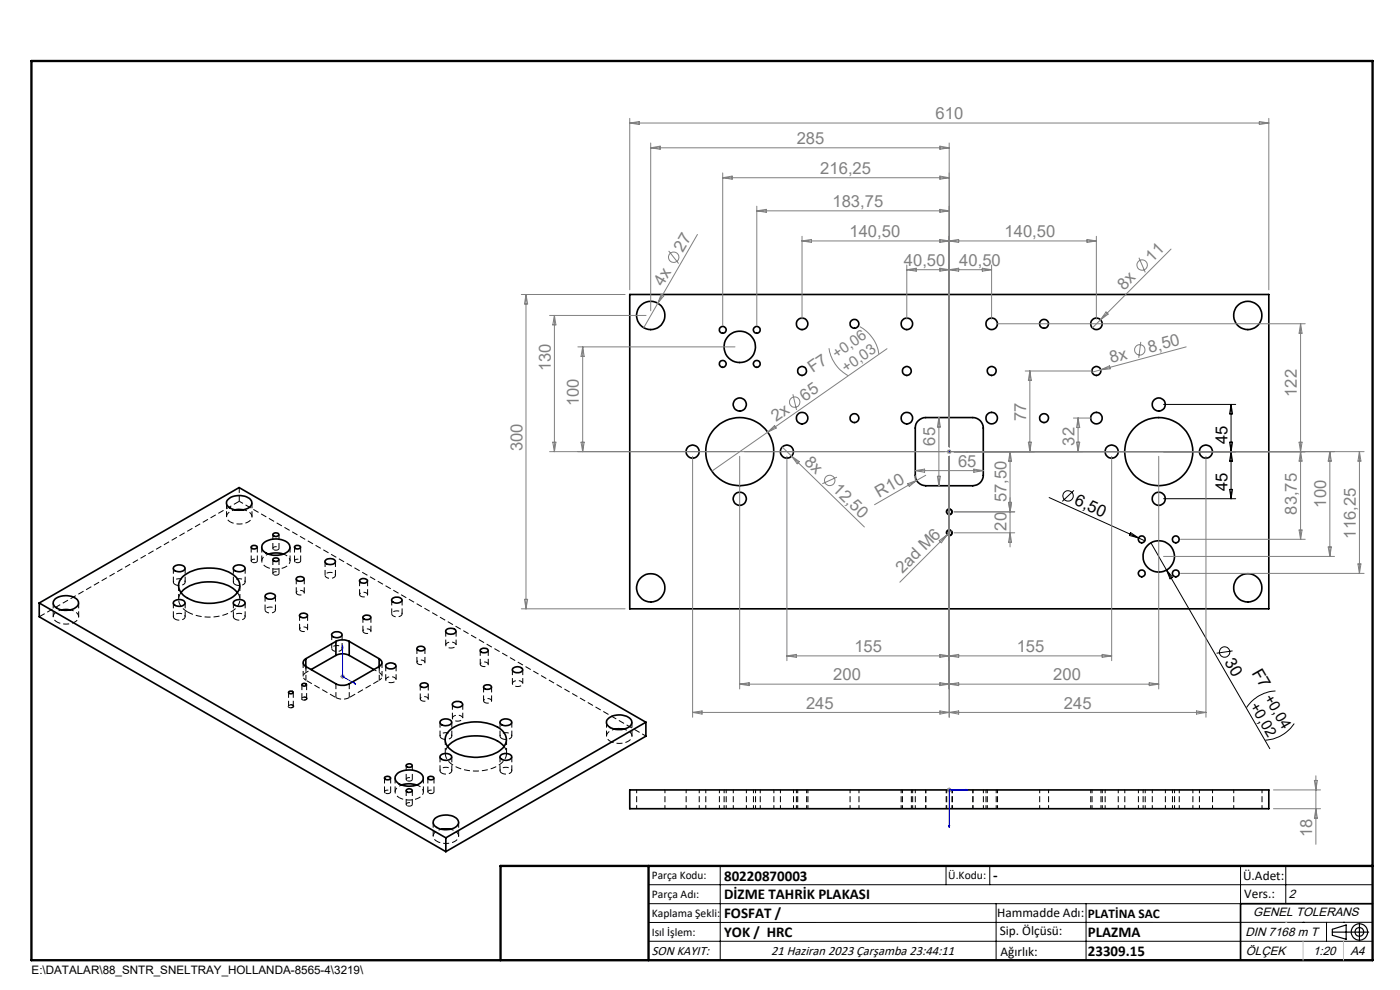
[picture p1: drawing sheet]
<svg xmlns="http://www.w3.org/2000/svg" width="297mm" height="210mm" viewBox="0 0 297 210" stroke-linecap="round" stroke-linejoin="round" font-family="sans-serif">
<g fill="none" stroke="#000" stroke-width=".35">
<path d="M133.6 62.5h135.6v66.6h-135.6zM194.8 89.2a2.31 2.31 0 0 1 1.6-.6h10a2.23 2.23 0 0 1 2.2 2.2v10a2.23 2.23 0 0 1-2.2 2.2h-10a2.23 2.23 0 0 1-2.2-2.2v-10a1.95 1.95 0 0 1 .6-1.6zM48.4 105.9a3.6 3.6 0 0 1 4.9 .3 1.36 1.36 0 0 1-1.2 1.8 3.3 3.3 0 0 1-4.1-1.1 .95 .95 0 0 1 .4-1zM49.8 108.2h1.8M53.4 115.9a.68 .68 0 0 1 1.1 .3 .76 .76 0 0 1-1.2-.2zM56 115.1a4.2 4.2 0 0 1 5.3 .3 1.27 1.27 0 0 1-.7 1.9 4.1 4.1 0 0 1-4.9-.7l-.1-.8zM56.9 117.5a5.2 5.2 0 0 1 3.2 0M58 113.2a.68 .68 0 0 1 1.1 .4 .73 .73 0 0 1-1.2-.3zM58 118.5a.68 .68 0 0 1 1.1 .3 .73 .73 0 0 1-1.2-.2zM62.5 115.9a.76 .76 0 0 1 1.2 .2 .7 .7 0 0 1-.6 .3 .7 .7 0 0 1-.6-.4zM69.3 118.7a1.41 1.41 0 0 1 1.9 .4 1.29 1.29 0 0 1-2.3 0zM8.3 127.9l42.4-24.5 86.3 49.8"/>
<path d="M8.3 127.9l86.3 49.8M8.3 127.9v2.9l86.3 49.8M11.6 127.1a3.7 3.7 0 0 1 4.9 .4 1.38 1.38 0 0 1-1.2 1.7 3.2 3.2 0 0 1-4-1.1v-.5zM13.1 129.4h1.8M36.9 120.3a1.6 1.6 0 0 1 2.4 .2 1.43 1.43 0 0 1-2.5 .1zM36.9 127.6a1.57 1.57 0 0 1 2.4 .3 1.44 1.44 0 0 1-2.5 0zM38.4 125.7a8.5 8.5 0 0 1 8.3-2 6.2 6.2 0 0 1 3.6 2M38.9 122.2a9.6 9.6 0 0 1 10.9 0 2.58 2.58 0 0 1-.4 4.4 9.8 9.8 0 0 1-10.5-.3 2.55 2.55 0 0 1 0-4.1zM49.6 127.6a1.58 1.58 0 0 1 2.4 .3 1.44 1.44 0 0 1-2.5 0zM49.6 120.3a1.61 1.61 0 0 1 2.4 .2 1.43 1.43 0 0 1-2.5 .1zM56.4 126.1a1.36 1.36 0 0 1 2 .4 1.26 1.26 0 0 1-2.2 0zM62.9 122.6a1.03 1.03 0 0 1 1.6 .2 .95 .95 0 0 1-1.7 0z"/>
<path d="M63.6 130.4a1.03 1.03 0 0 1 1.6 .2 .95 .95 0 0 1-1.7-.1zM64.9 139.7a.89 .89 0 0 0-.6 .9 .89 .89 0 0 0 .6 .8M64.9 139.7v1.7M70.5 134.3a1.31 1.31 0 0 1 2.1 .3 1.29 1.29 0 0 1-2.3 0zM71.3 136.1a3.3 3.3 0 0 1 2.8 0M71.3 139a3 3 0 0 1 2.8 0M71.3 136.1l-6.4 3.6M71.3 136.1v2.9M71.3 139l-5.3 3M74.1 136.1l6.3 3.6M74.1 136.1v2.9M74.1 139l5.2 3"/>
<path d="M76.3 123a1.09 1.09 0 0 1 1.7 .2 .93 .93 0 0 1-.9 .5 .93 .93 0 0 1-.8-.6zM77 130.8a1.09 1.09 0 0 1 1.7 .1 .95 .95 0 0 1-1.7 0zM80.4 139.7a.87 .87 0 0 1 .6 .9 .87 .87 0 0 1-.6 .8M80.4 139.7v1.7M83.2 127a1.35 1.35 0 0 1 2.1 .3 1.29 1.29 0 0 1-2.2 0zM88.6 137.3a.92 .92 0 0 1 1.5 .4 .98 .98 0 0 1-1.7-.2zM94.7 133.6a1.36 1.36 0 0 1 2 .3 1.26 1.26 0 0 1-2.2 0zM101.9 137.8a.96 .96 0 0 1 1.6 .3 .98 .98 0 0 1-1.6-.2zM61.2 146.8a.5 .5 0 0 1 .6-.2 .5 .5 0 0 1 .4 .4 .52 .52 0 0 1-.6 .2 .52 .52 0 0 1-.4-.4zM64.1 145.2a.49 .49 0 0 1 .5-.3 .49 .49 0 0 1 .4 .5 .52 .52 0 0 1-.5 .2 .52 .52 0 0 1-.4-.4zM64.9 141.4l6.4 3.7a3.3 3.3 0 0 0 2.8 0l6.3-3.7M82 140.9a1.36 1.36 0 0 1 2 .3 1.26 1.26 0 0 1-2.2 0z"/>
<path d="M89.2 145.1a.92 .92 0 0 1 1.6 .4 .97 .97 0 0 1-1.7-.2zM93.5 152.9a1.57 1.57 0 0 1 2.3 .3 1.42 1.42 0 0 1-2.3 .4l-.2-.3zM95 158.4a8.4 8.4 0 0 1 7.6-2.2 6.8 6.8 0 0 1 4.3 2.2M95.1 155.2a9.1 9.1 0 0 1 8.8-1.6 4.2 4.2 0 0 1 3.5 3.1 3.6 3.6 0 0 1-2.9 3.3 10.3 10.3 0 0 1-8.6-.8 2.57 2.57 0 0 1-.8-4zM96.1 149.1a1.31 1.31 0 0 1 2 .3 1.26 1.26 0 0 1-2.1 0zM102.8 145.4a.92 .92 0 0 1 1.4 .5 .98 .98 0 0 1-1.6-.2zM106.2 152.9a1.57 1.57 0 0 1 2.3 .3 1.44 1.44 0 0 1-2.2 .4 .41 .41 0 0 1-.1-.7zM108.8 141.7a1.36 1.36 0 0 1 2.1 .4 1.26 1.26 0 0 1-2.2 0zM128.8 152.6a3.6 3.6 0 0 1 5.1 .2 1.36 1.36 0 0 1-1.1 1.7 3.3 3.3 0 0 1-4.1-1.1zM130.5 154.7h1.8M137 153.2l-42.4 24.5M137 153.2v3l-42.4 24.4"/>
<path d="M81.6 164.8a.84 .84 0 0 1 1.3 .3 .74 .74 0 0 1-1.3-.1zM84.3 164.1a4.3 4.3 0 0 1 5.3 .3 1.27 1.27 0 0 1-.8 1.9 4.4 4.4 0 0 1-4.7-.5l-.2-.5-.1-.5zM85.2 166.5a4.6 4.6 0 0 1 3.2 0M86.3 162.2a.68 .68 0 0 1 1.1 .3 .72 .72 0 0 1-1.2-.2zM86.3 167.5a.68 .68 0 0 1 1.1 .3 .72 .72 0 0 1-1.2-.2zM90.8 164.8a.81 .81 0 0 1 1.2 .3 .71 .71 0 0 1-.6 .3 .71 .71 0 0 1-.6-.4zM92.3 173.6a3.7 3.7 0 0 1 4.9 .4 1.5 1.5 0 0 1-1.6 1.9 3.1 3.1 0 0 1-3.7-1.3v-.5zM93.5 160.3a1.57 1.57 0 0 1 2.3 .2 1.4 1.4 0 0 1-2.5 .1zM93.7 175.9h1.8M94.6 177.7v2.9M106.2 160.3a1.57 1.57 0 0 1 2.3 .2 1.43 1.43 0 0 1-2.5 .1zM133.6 167.6h135.6v3.9h-135.6z"/>
<path d="M291.2 191.7h-28v12"/>
<circle cx="138" cy="66.9" r="3"/>
<circle cx="153.3" cy="77.2" r=".73"/>
<circle cx="153.3" cy="70" r=".72"/>
<circle cx="156.9" cy="73.6" r="3.3"/>
<circle cx="160.5" cy="77.2" r=".73"/>
<circle cx="160.6" cy="70" r=".72"/>
<circle cx="170.1" cy="68.7" r="1.22"/>
<circle cx="170.1" cy="78.7" r=".95"/>
<circle cx="181.3" cy="68.7" r=".94"/>
<circle cx="192.4" cy="68.7" r="1.22"/>
<circle cx="192.4" cy="78.7" r=".95"/>
<circle cx="210.4" cy="68.7" r="1.22"/>
<circle cx="210.4" cy="78.7" r=".96"/>
<circle cx="221.5" cy="68.7" r=".95"/>
<circle cx="232.6" cy="68.7" r="1.22"/>
<circle cx="232.6" cy="78.7" r=".96"/>
<circle cx="264.7" cy="66.9" r="3"/>
<circle cx="146.9" cy="95.8" r="1.39"/>
<circle cx="156.9" cy="85.8" r="1.39"/>
<circle cx="156.9" cy="95.8" r="7.2"/>
<circle cx="166.9" cy="95.8" r="1.39"/>
<circle cx="170.1" cy="88.7" r="1.22"/>
<circle cx="181.3" cy="88.7" r=".94"/>
<circle cx="192.4" cy="88.7" r="1.22"/>
<circle cx="210.4" cy="88.7" r="1.22"/>
<circle cx="221.5" cy="88.7" r=".95"/>
<circle cx="232.6" cy="88.7" r="1.22"/>
<circle cx="235.8" cy="95.8" r="1.4"/>
<circle cx="245.8" cy="95.8" r="7.2"/>
<circle cx="245.8" cy="85.8" r="1.39"/>
<circle cx="255.8" cy="95.8" r="1.39"/>
<circle cx="156.9" cy="105.8" r="1.39"/>
<circle cx="201.4" cy="108.6" r=".56"/>
<circle cx="201.4" cy="113" r=".56"/>
<circle cx="242.2" cy="114.4" r=".72"/>
<circle cx="245.8" cy="118" r="3.3"/>
<circle cx="245.8" cy="105.8" r="1.39"/>
<circle cx="249.4" cy="114.4" r=".72"/>
<circle cx="138" cy="124.7" r="3"/>
<circle cx="242.2" cy="121.6" r=".73"/>
<circle cx="249.4" cy="121.6" r=".73"/>
<circle cx="264.7" cy="124.7" r="3"/>
</g>
<g fill="none" stroke="#000" stroke-width=".21" stroke-dasharray="1.3 .6" stroke-dashoffset=".5" stroke-linecap="butt">
<path d="M48.8 110.7a3.8 3.8 0 0 0 4.5-.5 1.26 1.26 0 0 0-1-1.9l-.6-.2M12.1 131.9a3.8 3.8 0 0 0 4.4-.5 1.26 1.26 0 0 0-.9-1.8l-.7-.2M64.9 144.3a.86 .86 0 0 1-.6-.8 .86 .86 0 0 1 .6-.8M80.5 142.7a.86 .86 0 0 1 .5 .8 .86 .86 0 0 1-.5 .8M129.5 157.2a3.8 3.8 0 0 0 4.4-.5 1.26 1.26 0 0 0-1-1.8l-.6-.2M92.7 178.5a3.8 3.8 0 0 0 4.4-.6 1.26 1.26 0 0 0-.9-1.8l-.7-.2M135.1 167.5v4M141.1 171.5v-4M145.6 167.5v4M148.3 171.5v-4M149.7 167.5v4M152.6 167.5v4"/>
<path d="M153.6 167.5v4M154.1 171.5v-4M155.6 167.5v4M158.3 171.5v-4M159.8 167.5v4M160.3 171.5v-4M161.3 171.5v-4M164.2 171.5v-4M165.6 167.5v4M168.3 171.5v-4M169 167.5v4M169.2 167.5v4"/>
<path d="M171.1 171.5v-4M171.4 171.5v-4M180.3 167.5v4M182.2 171.5v-4M191.2 167.5v4M191.5 167.5v4M193.3 171.5v-4M193.6 171.5v-4M194.2 171.5v-4M196.4 171.5v-4M200.7 167.5v4M200.8 167.5v4"/>
<path d="M202 171.5v-4M202.1 171.5v-4M206.4 171.5v-4M208.6 171.5v-4M209.2 167.5v4M209.5 167.5v4M211.3 171.5v-4M211.6 171.5v-4M220.6 167.5v4M222.5 171.5v-4M231.4 167.5v4M231.7 167.5v4"/>
<path d="M233.6 171.5v-4M233.8 171.5v-4M234.5 167.5v4M237.2 171.5v-4M238.6 167.5v4M241.5 167.5v4M242.5 167.5v4M243 171.5v-4M244.5 167.5v4M247.2 171.5v-4M248.7 167.5v4M249.2 171.5v-4"/>
<path d="M250.2 171.5v-4M253.1 171.5v-4M254.5 167.5v4M257.2 171.5v-4M261.7 167.5v4M267.7 171.5v-4"/>
</g>
<path d="M49.9 108.1a1.61 1.61 0 0 0-1.7 1.9l.6 .7M13.1 129.4a1.61 1.61 0 0 0-1.7 1.9l.7 .6M130.5 154.7a1.61 1.61 0 0 0-1.7 1.9l.7 .6M93.7 175.9a1.61 1.61 0 0 0-1.7 1.9l.7 .7" fill="none" stroke="#000" stroke-width=".21" stroke-dasharray="1.3 .6" stroke-dashoffset=".6" stroke-linecap="butt"/>
<path d="M50.8 106.3l-42.5 24.5M53.5 119.3a.66 .66 0 0 0 1.1-.4 .76 .76 0 0 0-1.3 .1l.2 .3M58.1 116.6a.66 .66 0 0 0 1.1-.4 .76 .76 0 0 0-1.3 .2l.2 .2M62.7 119.3a.66 .66 0 0 0 1.1-.4 .76 .76 0 0 0-1.3 .1l.2 .3M38.4 125.7a2.55 2.55 0 0 0 .9 3.8l.5 .3M39.8 129.8a9.8 9.8 0 0 0 10-.6 2.45 2.45 0 0 0 .6-3.5M58.1 121.9a.66 .66 0 0 0 1.1-.4 .76 .76 0 0 0-1.3 .2l.2 .2M81.8 168.2a.66 .66 0 0 0 1-.3 .76 .76 0 0 0-1.2 .1l.2 .2M86.4 170.9a.66 .66 0 0 0 1-.4 .76 .76 0 0 0-1.2 .2l.2 .2M86.4 165.6a.66 .66 0 0 0 1-.4 .76 .76 0 0 0-1.2 .2l.2 .2M91 168.2a.66 .66 0 0 0 1-.3 .76 .76 0 0 0-1.2 .1l.2 .2" fill="none" stroke="#000" stroke-width=".21" stroke-dasharray="1.3 .6" stroke-linecap="butt"/>
<path d="M56.4 120.2a4.3 4.3 0 0 0 4.9-.6 1.33 1.33 0 0 0-.8-1.9l-.4-.2M63.1 126.1a.99 .99 0 0 0 1.4-.4 .94 .94 0 0 0-.8-.5 .94 .94 0 0 0-.8 .6l.2 .3M63.8 133.8a.99 .99 0 0 0 1.5-.3 .94 .94 0 0 0-.9-.5 .94 .94 0 0 0-.8 .6l.2 .2M76.5 126.5a.99 .99 0 0 0 1.5-.4 .94 .94 0 0 0-.9-.5 .94 .94 0 0 0-.8 .6l.2 .3M77.2 134.2a.99 .99 0 0 0 1.5-.3 .94 .94 0 0 0-.9-.5 .94 .94 0 0 0-.8 .6l.2 .2M88.7 140.8a.99 .99 0 0 0 1.4-.3 .94 .94 0 0 0-.8-.5 .94 .94 0 0 0-.8 .6l.2 .2M89.4 148.6a.99 .99 0 0 0 1.5-.4 .94 .94 0 0 0-.9-.4 .94 .94 0 0 0-.8 .5l.2 .3M95 158.3a2.55 2.55 0 0 0 .9 3.9 9.7 9.7 0 0 0 10.5-.3 2.45 2.45 0 0 0 .5-3.6M102.1 141.3a.99 .99 0 0 0 1.5-.4 .94 .94 0 0 0-.9-.5 .94 .94 0 0 0-.8 .6l.2 .3M102.8 149a.99 .99 0 0 0 1.5-.4 .94 .94 0 0 0-.9-.4 .94 .94 0 0 0-.8 .6l.2 .2M137 156.1l-86.2-49.8M84.7 169.2a4.3 4.3 0 0 0 4.9-.6 1.33 1.33 0 0 0-.8-1.9l-.4-.2" fill="none" stroke="#000" stroke-width=".21" stroke-dasharray="1.3 .6" stroke-dashoffset=".4" stroke-linecap="butt"/>
<g fill="none" stroke="#000" stroke-width=".21" stroke-dasharray="1.3 .6" stroke-dashoffset=".7" stroke-linecap="butt">
<path d="M56.9 117.5a1.53 1.53 0 0 0-1.2 2l.7 .7M56.6 129.8a.59 .59 0 0 1-.3-.7 .59 .59 0 0 1 .7-.3 .93 .93 0 0 1 1.4 .8 1.49 1.49 0 0 1-1.8 .2M69.3 122.5a.59 .59 0 0 1-.3-.8 .59 .59 0 0 1 .8-.3 .93 .93 0 0 1 1.3 .8 1.49 1.49 0 0 1-1.8 .3M70.7 138a.59 .59 0 0 1-.2-.7 .59 .59 0 0 1 .7-.4 .93 .93 0 0 1 1.3 .8 1.49 1.49 0 0 1-1.8 .3M83.4 130.7a.59 .59 0 0 1-.2-.8 .59 .59 0 0 1 .7-.3 .93 .93 0 0 1 1.4 .8 1.49 1.49 0 0 1-1.9 .3M96.4 136.4a.59 .59 0 0 1 .3 .7 .59 .59 0 0 1-.8 .3 .93 .93 0 0 1-1.3-.7 1.49 1.49 0 0 1 1.8-.3M64.9 142.7l1.1-.7M64.9 141.4v1.3M79.3 142l1.2 .7M80.5 141.4v1.3M83.7 143.7a.59 .59 0 0 1 .2 .8 .59 .59 0 0 1-.7 .3 .93 .93 0 0 1-1.3-.8 1.49 1.49 0 0 1 1.8-.3M97.9 151.9a.59 .59 0 0 1 .2 .7 .59 .59 0 0 1-.7 .4 .93 .93 0 0 1-1.4-.8 1.49 1.49 0 0 1 1.9-.3"/>
<path d="M110.6 144.5a.59 .59 0 0 1 .2 .8 .59 .59 0 0 1-.7 .3 .93 .93 0 0 1-1.4-.8 1.49 1.49 0 0 1 1.9-.3M85.2 166.5a1.53 1.53 0 0 0-1.2 2l.7 .7"/>
</g>
<path d="M37.1 131.3a1.44 1.44 0 0 0 2.2-.5 1.44 1.44 0 0 0-2.5 .1l.3 .4M37.1 124a1.44 1.44 0 0 0 2.2-.6 1.44 1.44 0 0 0-2.5 .1l.3 .5M49.9 131.3a1.44 1.44 0 0 0 2.1-.5 1.44 1.44 0 0 0-2.5 .1l.4 .4M49.9 124a1.44 1.44 0 0 0 2.1-.6 1.44 1.44 0 0 0-2.5 .1l.4 .5M62.1 149.6l.1 .1a.47 .47 0 0 1-.5 .4 .47 .47 0 0 1-.4-.4l.4-.2 .4 .1M64.9 148l.1 .1a.47 .47 0 0 1-.5 .4 .47 .47 0 0 1-.4-.4l.4-.2 .4 .1M93.7 156.6a1.44 1.44 0 0 0 2.1-.5 1.44 1.44 0 0 0-2.4 .1l.3 .4M106.4 156.6a1.44 1.44 0 0 0 2.2-.5 1.44 1.44 0 0 0-2.5 .1l.3 .4M93.7 164a1.44 1.44 0 0 0 2.1-.6 1.44 1.44 0 0 0-2.4 .1l.3 .5M106.4 164a1.44 1.44 0 0 0 2.2-.6 1.44 1.44 0 0 0-2.5 .1l.3 .5" fill="none" stroke="#000" stroke-width=".21" stroke-dasharray="1.3 .6" stroke-dashoffset=".3" stroke-linecap="butt"/>
<g fill="none" stroke="#000" stroke-width=".21" stroke-dasharray="1.3 .6" stroke-dashoffset=".1" stroke-linecap="butt">
<path d="M48.1 106.7v2.9M50.8 103.4v2.9M53.3 116v3M53.5 109.6v-2.9M54.6 119v-3M55.5 116v3M57.9 118.7v2.9M57.9 113.4v2.9M59.2 116.3v-2.9M61.5 119v-3M62.5 116v3M63.8 119v-3"/>
<path d="M69 119.1v2.9M11.3 127.9v2.9M16.7 130.8v-2.9M36.8 127.9v2.9M36.8 120.5v3M37.9 124.2v3M39.3 130.8v-2.9M39.3 123.5v-3M49.5 127.9v2.9M49.5 120.5v3M50.9 127.2v-3M52 130.8v-2.9"/>
<path d="M52 123.5v-3M56.2 126.5v2.9M58.4 129.4v-2.9M59.2 121.6v-2.9M62.8 122.8v2.9M63.6 130.5v3M64.5 125.7v-2.9M65.3 133.5v-3M70.4 134.6v3M71.2 122v-2.9M72.6 137.6v-3M76.3 123.2v2.9"/>
<path d="M77 130.9v3M78 126.1v-2.9M78.7 133.9v-3M83.1 127.3v2.9M85.3 130.2v-2.9M88.4 137.6v2.9M94.6 133.9v2.9M96.8 136.8v-2.9M101.9 138v2.9M61.2 146.9v2.9M62.1 150.1l.2-.1a.59 .59 0 0 0-.5-.6 .59 .59 0 0 0-.6 .3 .56 .56 0 0 0 .3 .5 .56 .56 0 0 0 .6-.1M62.2 149.8v-2.9"/>
<path d="M64 145.2v3M64.3 140.5v3M64.9 141.4v2.9M65 148.4l.1-.1a.59 .59 0 0 0-.4-.5 .59 .59 0 0 0-.7 .2 .56 .56 0 0 0 .4 .6 .56 .56 0 0 0 .6-.2M65 148.2v-3M71.3 145v3M74.1 148a3.1 3.1 0 0 1-2.8 0M74.1 145v3M80.5 141.4v2.9M81 143.5v-3M81.8 141.2v3M84 144.2v-3"/>
<path d="M89.2 145.3v3M90.1 140.5v-2.9M90.9 148.3v-3M93.3 153.2v2.9M94.5 156.9v2.9M95.8 156.1v-2.9M96 149.4v2.9M98.2 152.3v-2.9M102.6 145.7v3M103.6 140.9v-2.9M104.3 148.7v-3M106.1 153.2v2.9"/>
<path d="M107.5 159.8v-2.9M108.6 156.1v-2.9M108.7 142.1v2.9M110.9 145v-2.9M128.7 153.2v2.9M134.1 156.1v-2.9M81.6 165v3M82.9 168v-3M83.8 165v3M86.2 167.7v2.9M86.2 162.4v2.9M87.5 170.6v-2.9"/>
<path d="M87.5 165.3v-2.9M89.8 168v-3M90.8 165v3M91.9 174.4v3M92.1 168v-3M93.3 160.5v3M95.8 163.5v-3M97.3 177.4v-3M106.1 160.5v3M108.6 163.5v-3"/>
</g>
<path d="M71.3 148l-6.4-3.7M80.5 144.3l-6.4 3.7" fill="none" stroke="#000" stroke-width=".21" stroke-dasharray="1.3 .6" stroke-dashoffset="-.2" stroke-linecap="butt"/>
<g fill="none" stroke="#808080" stroke-width=".21">
<path d="M133.6 25.1v36.4M133.6 26.1h135.6M133.6 26.1l2-.3v.6zM138 30.3v35.6M138 31.4h63.4M138 31.4l2.1-.4v.7zM153.3 36.7v32.3M153.3 37.7h48.1M153.3 37.7l2-.3v.6zM199.4 31l2 .4-2 .3zM199.4 37.4l2 .3-2 .3zM201.4 30.3v64.5"/>
<path d="M267.2 25.8l2 .3-2 .3zM269.2 25.1v36.4M141.9 53.2l2.1 2.7M148 49.7l-11.4 19.8M160.5 43.7v25.3M160.5 44.7h40.9M160.5 44.7l2.1-.3v.6zM170.1 50.1v17.6M170.1 51.1h62.5M170.1 51.1l2.1-.3v.6zM192.4 56.2v11.5M192.4 57.2h18"/>
<path d="M192.4 57.2l2-.3v.6zM199.4 44.4l2 .3-2 .3zM199.4 50.8v.6l4-.6v.6zM199.4 56.9v.6l4-.6v.6zM208.4 56.9l2 .3-2 .3zM210.4 56.2v11.5M230.6 50.8l2 .3-2 .3zM232.6 50.1v17.6M241.6 54.7l1.4 3.1M248.4 52.8l-14.9 15M110.6 62.5h22M111.6 62.5v66.6"/>
<path d="M111.6 62.5l.3 2h-.6zM116.6 66.9h20.5M117.6 66.9v28.9M117.6 66.9l.3 2h-.6zM122.6 73.6h33.3M123.6 73.6v22.2M123.6 73.6l.3 2h-.6zM140.3 62.4l.5 .4-1.2 1.5zM175.9 73.9a7.9 7.9 0 0 0 4 5.8M182.4 69.3a7.9 7.9 0 0 1 4 5.8M188.2 74l-37.2 25.9M211.4 68.7h65.5"/>
<path d="M217.5 78.7h14.1M218.5 78.7v17.1M218.5 78.7l.3 2h-.6zM233.5 67.8l-1.8 1.8M233.5 78.4l-1.8 .5M233.5 78.4l1.9-.8 .1 .6zM234.6 66.2l.5 .4-1.6 1.2zM242 72.5l-.4 3.4M251.6 73.6l-18.1 4.8M275.9 68.7v45.7M275.9 68.7l.3 2h-.6zM116.6 95.8h172.8"/>
<path d="M117.3 93.8h.6l-.3 2zM123.3 93.8h.6l-.3 2zM146.9 96.8v55.3M156.9 96.8v49.3M162.8 91.7l1.5-1.4 .4 .5zM165.9 94.8l2 2M166.9 96.8v43.4M167.9 96.8l15.5 15M167.9 96.8l1.7 1.1-.5 .5zM168.2 83.6l.8 3.4M194.2 99.8h14.4M194.2 99.8l1.9-.3v.7z"/>
<path d="M199.2 88.6v14.4M199.2 88.6l.3 2h-.6zM201 95.5l.7 .7M201.4 95.3v1M201.4 96.8v55.3M201.7 95.5l-.7 .7M206.6 99.5l2 .3-2 .4zM214.3 95.8v20.2M214.3 95.8l.3 2h-.6zM218.2 93.8h.6l-.3 2zM227.7 88.7h3.9M228.4 93.8h.7l-.4 2z"/>
<path d="M228.7 88.7v7.1M228.7 88.7l.4 2h-.7zM235.8 96.8v43.4M245.8 96.8v49.3M255.8 96.8v55.3M275.6 93.8h.6l-.6 4h.6zM282.1 95.8l.3 2h-.6zM282.1 95.8v22.2M288.4 95.8l.3 2h-.6zM288.4 95.8v25.8M177.6 101.2l-3.2 1.4M192.5 102.6l2-.7-1.6 1.3z"/>
<path d="M194.2 100.9v.9M194.5 101.9l-9 5.2M196.4 100.8l-1.9 1.1M198.9 101h.6l-.3 2zM199.2 114.7l1.7-1.2-1.2 1.6zM200.9 113.5l-10 10M201.9 112.6l-1 .9M202.4 108.6h12.9M202.4 113h12.9M214 106.6h.6l-.3 2zM214.3 113l.3 2h-.6zM246.8 118h36.3"/>
<path d="M250.4 114.4h26.5M275.6 112.4h.6l-.3 2zM281.8 116h.6l-.3 2zM288.1 119.6h.6l-.3 2zM110.6 129.1h22M111.3 127.1h.6l-.3 2zM166.9 139.1h68.9M166.9 139.1l2-.3v.6zM199.4 138.8v.6l4-.6v.6zM233.8 138.8l2 .3-2 .3zM250.4 121.6h39M72.2 143.5h1"/>
<path d="M72.3 143.1l.7 .8M72.7 143v1M73 143.1l-.7 .8M146.9 151.1h108.9M146.9 151.1l2-.3v.7zM156.9 145.1h88.9M156.9 145.1l2-.3v.6zM199.4 144.8v.6l4-.6v.6zM199.4 150.8l2 .3-2 .4zM201.4 151.1l2-.3v.7zM243.8 144.8l2 .3-2 .3zM253.8 150.8l2 .3-2 .4z"/>
<path d="M200.9 167.6h1M201 167.2l.7 .7M201.4 167v1.1M201.7 167.2l-.7 .7M270.2 167.6h9.9M270.2 171.5h9.9M278.8 165.6h.7l-.3 2zM279.2 164.6v14.5M279.2 171.5l.3 2.1h-.7z"/>
<circle cx="142.9" cy="54.6" r="1.1"/>
<circle cx="242.3" cy="56.2" r="1.11"/>
<circle cx="241.8" cy="74.2" r="1.1"/>
<circle cx="168.6" cy="85.3" r="1.1"/>
<circle cx="176" cy="101.9" r="1.1"/>
</g>
<g fill="none" stroke="#000" stroke-width=".21">
<path d="M246.8 95.8h15.3M246.8 85.8h15.3M260.8 93.8l.7 4h-.7l.7-4zM261.2 85.8v20M261.2 85.8l.3 2h-.7zM200.7 113.2a.67 .67 0 0 1 .6-.8 .67 .67 0 0 1 .7 .7 .67 .67 0 0 1-.8 .6M200.7 108.8a.67 .67 0 0 1 .6-.9 .67 .67 0 0 1 .7 .7 .67 .67 0 0 1-.8 .6M222.6 105.5l18.9 8.6M227.8 104l-2.4 2.4M239.9 113l1.6 1.1-1.9-.5zM241.5 114.1l1.4 .6M244.2 115.1l3.3 5.8"/>
<path d="M246.8 105.8h15.3M260.8 103.8h.7l-.3 2zM247.5 120.9l21.9 37.9M247.5 120.9l1.3 1.6-.6 .3zM261.5 138.1l-3.4 .5M270.6 146.6a7.8 7.8 0 0 0-6.2 3.5M274.6 153.5a8 8 0 0 1-6.2 3.5M137.6 187.7h153.6M137.6 191.7h153.6M137.6 199.7h153.6M152.8 183.7v20M200.7 183.7v4"/>
<path d="M210 183.7v4M211.3 191.7v12M230.4 191.7v12M263.2 183.7v20M272.8 183.7v8M276.4 195.6h.1M281.4 195.6v4.1M285 195.6h.1M291.2 195.6l-153.6 .1"/>
<circle cx="226.6" cy="105.2" r="1.1"/>
<circle cx="259.8" cy="138.3" r="1.11"/>
</g>
<g fill="none" stroke="#000" stroke-width=".25">
<path d="M282.6 197.7h7.8M282.6 197.1l3-.9v3l-3-.8zM288.4 195.8v3.8M106.2 203.7h185"/>
<circle cx="288.4" cy="197.7" r="1.74"/>
<circle cx="288.4" cy="197.7" r=".93"/>
</g>
<path d="M201.3 95.8h.2zM201.4 95.8h.1M201.4 95.8h4M205.4 95.8h-.4h.4M72.7 137v.4l-.1-.1zM72.7 137v6.5l2.8 1.6M75.2 144.9l.3 .2h-.3zM201.3 175.1h.2l-.1 .4zM205 167.5l.4 .1h-.4zM205.4 167.6h-4v7.9" fill="none" stroke="#00f" stroke-width=".21"/>
<path d="M6.7 12.9h284.5v190.8h-284.5zM137.6 183.7v20M291.2 183.7h-185v20" fill="none" stroke="#000" stroke-width=".5"/>
<path d="M276.4 199.7v4M285 199.7v4" fill="none" stroke="#c0c0c0" stroke-width=".21"/>
<path d="M272.8 195.6h.1" fill="none" stroke="#c0c0c0" stroke-width=".25"/>
<g fill="#00f">
<path d="M205 95.8h.4zM201.3 95.8h.2z"/>
<path d="M75.2 144.9l.3 .2h-.3zM72.7 137v.4l-.1-.1zM205 167.5v.1h.4zM201.3 175.1l.1 .4 .1-.4z"/>
</g>
<g font-size="3.5" fill="#808080">
<text x="198.5" y="25.3">610</text>
<text x="169" y="30.5">285</text>
<text x="174" y="36.9">216,25</text>
<text x="176.6" y="43.9">183,75</text>
<text x="144.9" y="53.6" transform="rotate(-60 144.9 53.6)">27</text>
<text x="180.2" y="50.3">140,50</text>
<text x="213.1" y="50.3">140,50</text>
<text x="191.8" y="56.4">40,50</text>
<text x="203.5" y="56.4">40,50</text>
<text x="244.4" y="55.8" transform="rotate(-45 244.4 55.8)">11</text>
<text x="140.6" y="60.9" transform="rotate(-60 140.6 60.9)">4x</text>
<text x="238.5" y="61.7" transform="rotate(-45 238.5 61.7)">8x</text>
<text x="235.7" y="77.1" transform="rotate(-15 235.7 77.1)">8x</text>
<text x="243.9" y="74.9" transform="rotate(-15 243.9 74.9)">8,50</text>
<text x="116.8" y="78.8" transform="rotate(-90 116.8 78.8)">130</text>
<text x="172.5" y="79.2" transform="rotate(-35 172.5 79.2)">F7 +0,06</text>
<text x="122.8" y="86.2" transform="rotate(-90 122.8 86.2)">100</text>
<text x="164.7" y="89.5" transform="rotate(-35 164.7 89.5)">2x</text>
<text x="170.7" y="85.2" transform="rotate(-35 170.7 85.2)">65</text>
<text x="217.7" y="89.3" transform="rotate(-90 217.7 89.3)">77</text>
<text x="275.1" y="84.2" transform="rotate(-90 275.1 84.2)">122</text>
<text x="110.8" y="95.7" transform="rotate(-90 110.8 95.7)">300</text>
<text x="198.4" y="94.5" transform="rotate(-90 198.4 94.5)">65</text>
<text x="227.9" y="94.5" transform="rotate(-90 227.9 94.5)">32</text>
<text x="170.5" y="98.1" transform="rotate(44 170.5 98.1)">8x</text>
<text x="203.2" y="99">65</text>
<text x="176.5" y="104" transform="rotate(44 176.5 104)">12,50</text>
<text x="186.5" y="105.6" transform="rotate(-30 186.5 105.6)">R10</text>
<text x="213.5" y="106.6" transform="rotate(-90 213.5 106.6)">57,50</text>
<text x="281.3" y="107.7" transform="rotate(-90 281.3 107.7)">100</text>
<text x="213.5" y="112.6" transform="rotate(-90 213.5 112.6)">20</text>
<text x="275.1" y="109.2" transform="rotate(-90 275.1 109.2)">83,75</text>
<text x="287.6" y="114.2" transform="rotate(-90 287.6 114.2)">116,25</text>
<text x="191.5" y="121.8" transform="rotate(-45 191.5 121.8)">2ad M6</text>
<text x="181.3" y="138.3">155</text>
<text x="215.7" y="138.3">155</text>
<text x="176.8" y="144.3">200</text>
<text x="223.5" y="144.3">200</text>
<text x="171" y="150.3">245</text>
<text x="225.7" y="150.3">245</text>
<text x="278.4" y="177.5" transform="rotate(-90 278.4 177.5)">18</text>
</g>
<g font-size="3.5">
<text x="260.4" y="94.2" transform="rotate(-90 260.4 94.2)">45</text>
<text x="227.8" y="107" transform="rotate(24 227.8 107)">6,50</text>
<text x="260.4" y="104.1" transform="rotate(-90 260.4 104.1)">45</text>
<text x="259.7" y="140.5" transform="rotate(60 259.7 140.5)">30</text>
<text x="265.5" y="142.7" transform="rotate(60 265.5 142.7)">F7 +0,04</text>
</g>
<text font-size="3.2" fill="#808080" x="179.5" y="79.1" transform="rotate(-35 179.5 79.1)">+0,03</text>
<g font-size="3.2">
<text x="265.1" y="149.7" transform="rotate(60 265.1 149.7)">+0,02</text>
<text x="153.6" y="186.8">80220870003</text>
<text x="153.6" y="190.8">DİZME TAHRİK PLAKASI</text>
<text x="210.7" y="186.6">-</text>
<text x="153.6" y="194.8">FOSFAT /</text>
<text x="153.6" y="198.8">YOK / HRC</text>
<text x="230.8" y="198.7">PLAZMA</text>
<text x="230.8" y="202.8">23309.15</text>
</g>
<g font-size="2.8">
<text x="263.7" y="186.7">Ü.Adet:</text>
<text x="263.9" y="190.5">Vers.:</text>
<text x="211.5" y="194.5">Hammadde Adı:</text>
<text x="230.8" y="194.7">PLATİNA SAC</text>
<text x="138.3" y="202.6">SON KAYIT:</text>
<text x="163.6" y="202.6">21 Haziran 2023 Çarşamba 23:44:11</text>
<text x="212.1" y="198.4">Sip. Ölçüsü:</text>
<text x="212.2" y="202.7">Ağırlık:</text>
</g>
<g font-size="2.6">
<text x="273.4" y="190.4">2</text>
<text x="265.9" y="194.4">GENEL TOLERANS</text>
<text x="264.2" y="198.5">DIN 7168 m T</text>
<text x="264.3" y="202.6">ÖLÇEK</text>
<text x="278.5" y="202.6">1:20</text>
<text x="286.5" y="202.6">A4</text>
</g>
<g font-size="2.5">
<text x="138.3" y="186.4">Parça Kodu:</text>
<text x="138.3" y="190.5">Parça Adı:</text>
<text x="201.2" y="186.5">Ü.Kodu:</text>
<text x="138.3" y="194.5">Kaplama Şekli:</text>
<text x="138.3" y="198.6">Isıl İşlem:</text>
<text x="6.7" y="206.7">E:\DATALAR\88_SNTR_SNELTRAY_HOLLANDA-8565-4\3219\</text>
</g>
</svg>
